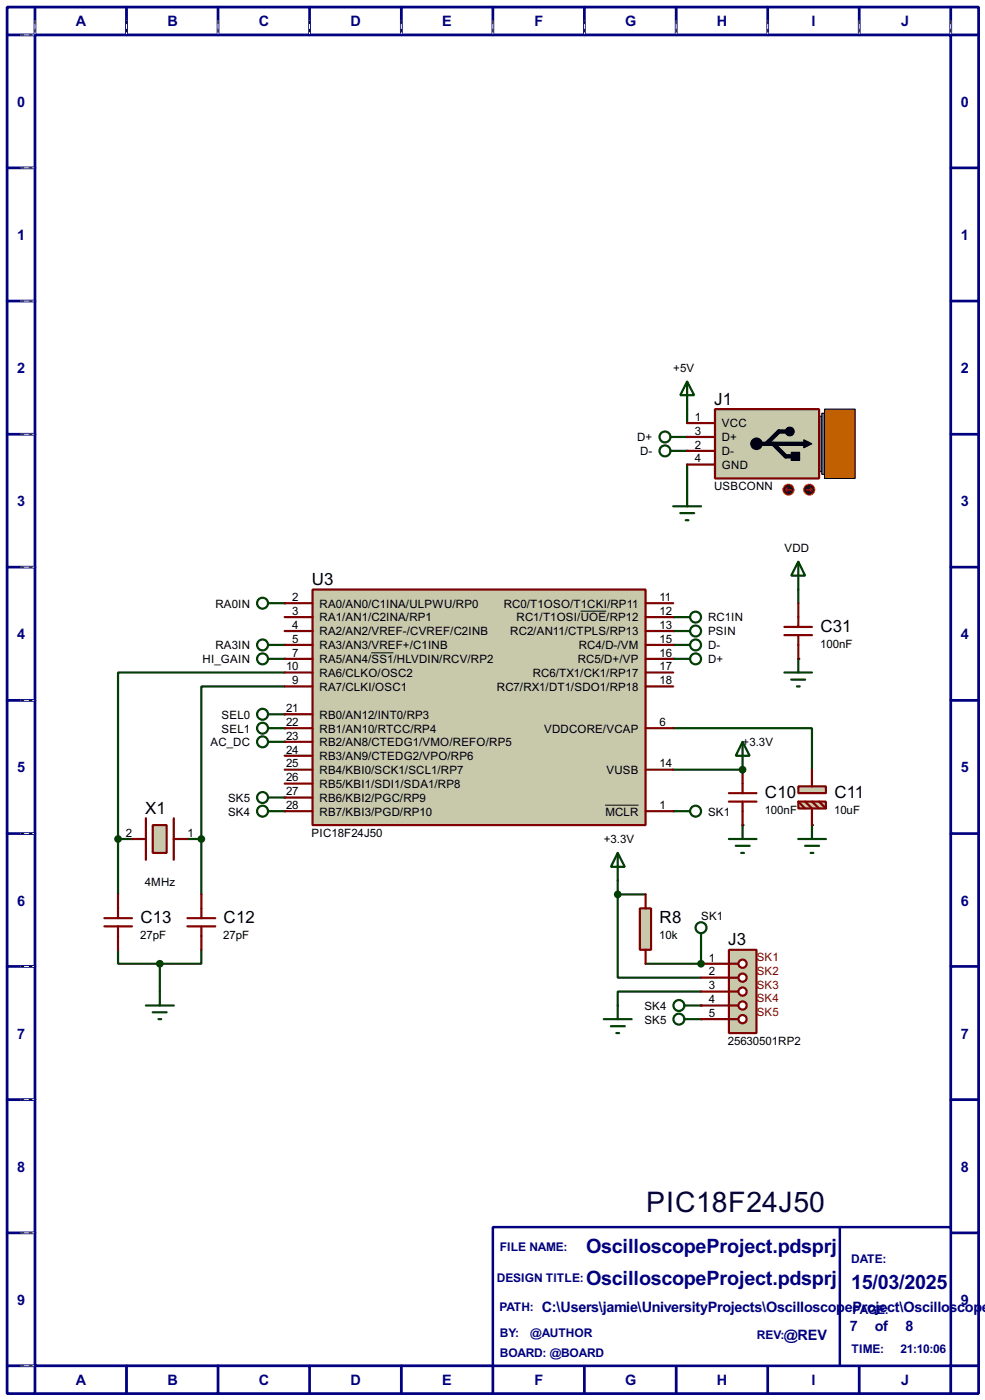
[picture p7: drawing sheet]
<svg xmlns="http://www.w3.org/2000/svg" width="180mm" height="256mm" viewBox="0 0 180 256" stroke-linecap="round" stroke-linejoin="round" font-family="sans-serif">
<g fill="none" stroke="#000080" stroke-width=".5">
<path d="M1.3 1.3h177.8v254h-177.8zM6.4 6.4h167.6v243.8h-167.6zM6.4 1.3v5.1h-5.1M23.2 1.3v5.1M39.9 1.3v5.1M56.7 1.3v5.1M73.5 1.3v5.1M90.2 1.3v5.1M107 1.3v5.1M123.8 1.3v5.1M140.5 1.3v5.1M157.3 1.3v5.1"/>
<path d="M174 1.3v5.1h5.1M1.3 30.8h5.1M174 30.8h5.1M1.3 55.2h5.1M174 55.2h5.1M1.3 79.6h5.1M174 79.6h5.1M1.3 103.9h5.1M174 103.9h5.1M1.3 128.3h5.1M174 128.3h5.1M1.3 152.7h5.1"/>
<path d="M174 152.7h5.1M1.3 177.1h5.1M174 177.1h5.1M1.3 201.5h5.1M174 201.5h5.1M1.3 225.9h5.1M174 225.9h5.1M1.3 250.2h5.1v5.1M23.2 250.2v5.1M39.9 250.2v5.1M56.7 250.2v5.1M73.5 250.2v5.1"/>
<path d="M90.2 250.2v5.1M107 250.2v5.1M123.8 250.2v5.1M140.5 250.2v5.1M157.3 250.2v5.1M179.1 250.2h-5.1v5.1"/>
</g>
<g fill="none" stroke="#fff" stroke-width=".18">
<path d="M3.9 6.4h2.3M6.4 3.9v2.3M23.2 3.9v2.3M39.9 3.9v2.3M56.7 3.9v2.3M73.5 3.9v2.3M90.2 3.9v2.3M107 3.9v2.3M123.8 3.9v2.3M140.5 3.9v2.3M157.3 3.9v2.3M174 3.9v2.3"/>
<path d="M3.9 30.8h2.3M3.9 55.2h2.3M3.9 79.6h2.3M3.9 103.9h2.3M3.9 128.3h2.3M3.9 152.7h2.3M3.9 177.1h2.3M3.9 201.5h2.3M3.9 225.9h2.3M3.9 250.2h2.3"/>
</g>
<g fill="none" stroke="#000" stroke-width=".18" stroke-dasharray=".5 1">
<path d="M3.9 6.4h2.3M6.4 3.9v2.3M23.2 3.9v2.3M39.9 3.9v2.3M56.7 3.9v2.3M73.5 3.9v2.3M90.2 3.9v2.3M107 3.9v2.3M123.8 3.9v2.3M140.5 3.9v2.3M157.3 3.9v2.3M174 3.9v2.3"/>
<path d="M3.9 30.8h2.3M3.9 55.2h2.3M3.9 79.6h2.3M3.9 103.9h2.3M3.9 128.3h2.3M3.9 152.7h2.3M3.9 177.1h2.3M3.9 201.5h2.3M3.9 225.9h2.3M3.9 250.2h2.3"/>
</g>
<path d="M90.2 224.8h83.8v25.4h-83.8z" fill="#fff" stroke="#000080" stroke-width=".45"/>
<path d="M153.7 224.8v25.4" fill="none" stroke="#000080" stroke-width=".45"/>
<g fill="#004000">
<circle cx="135.9" cy="151.2" r=".2"/>
<circle cx="135.9" cy="141" r=".2"/>
</g>
<path d="M34.3 153.7h2.6v10.2" fill="none" stroke="#004000" stroke-width=".4"/>
<circle cx="148.6" cy="151.2" r=".2" fill="#004000"/>
<path d="M146.1 108v2.5M113.1 161.3v2.6h5.1" fill="none" stroke="#004000" stroke-width=".4"/>
<circle cx="146.1" cy="120.7" r=".2" fill="#004000"/>
<path d="M125.8 75v2.5" fill="none" stroke="#004000" stroke-width=".4"/>
<g fill="#004000">
<circle cx="125.8" cy="80.1" r=".2"/>
<circle cx="125.8" cy="82.6" r=".2"/>
</g>
<path d="M125.8 85.1v5.1M113.1 163.9v15.2h15.2M128.3 181.7h-15.2v2.5" fill="none" stroke="#004000" stroke-width=".4"/>
<g fill="#004000">
<circle cx="128.3" cy="184.2" r=".2"/>
<circle cx="128.3" cy="186.7" r=".2"/>
</g>
<path d="M118.2 176.6h10.1" fill="none" stroke="#004000" stroke-width=".4"/>
<circle cx="128.3" cy="176.6" r=".2" fill="#004000"/>
<path d="M123.2 133.4h25.4v7.6M128.3 174v2.6" fill="none" stroke="#004000" stroke-width=".4"/>
<g fill="#004000">
<circle cx="52.1" cy="146.1" r=".2"/>
<circle cx="52.1" cy="148.6" r=".2"/>
</g>
<path d="M123.2 141h12.7" fill="none" stroke="#004000" stroke-width=".4"/>
<g fill="#004000">
<circle cx="123.2" cy="118.2" r=".2"/>
<circle cx="123.2" cy="120.7" r=".2"/>
<circle cx="123.2" cy="113.1" r=".2"/>
<circle cx="123.2" cy="115.6" r=".2"/>
<circle cx="52.1" cy="110.5" r=".2"/>
<circle cx="52.1" cy="118.2" r=".2"/>
<circle cx="123.2" cy="148.6" r=".2"/>
</g>
<path d="M52.1 125.8h-15.2v27.9" fill="none" stroke="#004000" stroke-width=".4"/>
<g fill="#004000">
<circle cx="52.1" cy="130.9" r=".2"/>
<circle cx="52.1" cy="133.4" r=".2"/>
<circle cx="52.1" cy="135.9" r=".2"/>
<circle cx="52.1" cy="120.7" r=".2"/>
</g>
<g fill="none" stroke="#004000" stroke-width=".4">
<path d="M125.8 69.9l1.3 2.5h-2.6zM125.8 69.9v5.1M123.2 92.8h5.1M124.5 94h2.6M125.5 95.3h.5M125.8 90.2v2.6M49.1 110.5h3M49.1 118.2h3M123.2 115.6h3.1M123.2 113.1h3.1M49.1 135.9h3M49.1 120.7h3"/>
<path d="M49.1 133.4h3M49.1 130.9h3M52.1 123.2h-30.5v30.5M135.9 135.9l1.3 2.6h-2.5zM135.9 135.9v5.1M21.6 153.7h2.6M21.6 153.7v10.2M113.1 156.3l1.3 2.5h-2.6zM113.1 156.3v5M133.4 153.7h5.1M134.7 155h2.5M135.7 156.3h.5"/>
<path d="M135.9 151.2v2.5M146.1 153.7h5.1M147.4 155h2.5M148.4 156.3h.5M148.6 151.2v2.5M21.6 174v2.6h7.7M29.3 176.6v5.1M36.9 174v2.6h-7.6"/>
<circle cx="48" cy="118.2" r="1"/>
<circle cx="48" cy="110.5" r="1"/>
<circle cx="127.3" cy="113.1" r="1"/>
<circle cx="127.3" cy="115.6" r="1"/>
<circle cx="48" cy="135.9" r="1"/>
<circle cx="48" cy="133.4" r="1"/>
<circle cx="48" cy="130.9" r="1"/>
<circle cx="48" cy="120.7" r="1"/>
</g>
<path d="M133.4 145.3h5.1M133.4 146.9h5.1M135.9 141v4.3M135.9 146.9v4.3" fill="none" stroke="#800000" stroke-width=".4"/>
<circle cx="135.9" cy="141" r=".5" fill="#004000" stroke="#004000" stroke-width=".4"/>
<path d="M117.1 166.4h2.1v7.6h-2.1z" fill="#c8c8aa" stroke="#800000" stroke-width=".4"/>
<path d="M26.7 149.9v7.6M31.8 149.9v7.6M19.1 168.2h5.1M19.1 169.7h5.1M21.6 163.9v4.3M21.6 169.7v4.3M34.3 168.2h5.1M34.3 169.7h5.1M36.9 163.9v4.3M36.9 169.7v4.3M118.2 163.9v2.5M118.2 174v2.6" fill="none" stroke="#800000" stroke-width=".4"/>
<path d="M110.5 186.7h5.1M111.8 188h2.6M112.8 189.3h.5M113.1 184.2v2.5" fill="none" stroke="#004000" stroke-width=".4"/>
<path d="M28 151.2h2.5v5.1h-2.5z" fill="#c8c8aa" stroke="#800000" stroke-width=".4"/>
<path d="M24.2 153.7h2.5M31.8 153.7h2.5" fill="none" stroke="#800000" stroke-width=".4"/>
<circle cx="36.8" cy="153.7" r=".5" fill="#004000" stroke="#004000" stroke-width=".4"/>
<g fill="#c8c8aa" stroke="#800000" stroke-width=".4">
<path d="M146.1 144.1h5.1v1.2h-5.1z"/>
<path d="M146.1 146.9h5.1v1.2h-5.1z"/>
</g>
<path d="M143.6 114.9h5M143.6 116.4h5M146.1 110.5v4.4M146.1 116.4v4.3M146.1 146.9l1.3 1.2M147.4 146.9l1.2 1.2v3.1M148.6 141v3.1M148.6 146.9l1.3 1.2M149.9 146.9l1.3 1.2" fill="none" stroke="#800000" stroke-width=".4"/>
<circle cx="113" cy="163.9" r=".5" fill="#004000" stroke="#004000" stroke-width=".4"/>
<g fill="none" stroke="#004000" stroke-width=".4">
<path d="M122.7 80.1h3.1M122.7 82.6h3.1M146.1 102.9l1.3 2.6h-2.6zM146.1 102.9v5.1M143.6 123.2h5M144.8 124.5h2.6M145.9 125.8h.5M146.1 120.7v2.5M26.7 184.2h5.1M28 185.5h2.5M29 186.7h.5M29.3 181.7v2.5"/>
<circle cx="121.7" cy="80.1" r="1"/>
<circle cx="121.7" cy="82.6" r="1"/>
</g>
<g fill="#808080" stroke="#000" stroke-width=".2">
<path d="M149.9 76.3h1v10.1h-1z"/>
<path d="M150.4 75.7h.5v11.2h-.5z"/>
</g>
<path d="M150.9 75h5.6v12.7h-5.6z" fill="#c06000" stroke="#000" stroke-width=".2"/>
<path d="M130.9 75h19v12.7h-19z" fill="#c8c8aa" stroke="#800000" stroke-width=".4"/>
<g fill="#000" stroke="#000" stroke-width=".2">
<circle cx="144.5" cy="79.1" r=".8"/>
<circle cx="138.4" cy="81.3" r="1.05"/>
</g>
<path d="M144.3 79.1h-1.7l-2.3 2.2M139.5 81.3h8.4M141.5 81.3l2.3 2.3h1.8" fill="none" stroke="#000" stroke-width=".8"/>
<path d="M144.8 82.9h1.6v1.5h-1.6z" fill="#000" stroke="#000" stroke-width=".18"/>
<path d="M147.1 80.6l1.5 .7-1.5 .8z" fill="#000" stroke="#000" stroke-width=".18"/>
<path d="M125.8 77.5h5.1M125.8 80.1h5.1M125.8 82.6h5.1M125.8 85.1h5.1" fill="none" stroke="#800000" stroke-width=".4"/>
<circle cx="144.3" cy="89.7" r="1" fill="#400000" stroke="#f00" stroke-width=".2"/>
<path d="M143.8 89.7l.3 .3M143.8 89.7h1M144.1 89.5l-.3 .2" fill="none" stroke="#f00" stroke-width=".2"/>
<circle cx="148.1" cy="89.7" r="1" fill="#400000" stroke="#f00" stroke-width=".2"/>
<path d="M147.6 89.7h1M148.4 89.5l.2 .2M148.6 89.7l-.2 .3" fill="none" stroke="#f00" stroke-width=".2"/>
<g fill="none" stroke="#004000" stroke-width=".4">
<path d="M123.2 118.2h3.1M123.2 120.7h3.1M125.3 184.2h3M125.3 186.7h3"/>
<circle cx="127.3" cy="118.2" r="1"/>
<circle cx="127.3" cy="120.7" r="1"/>
<circle cx="124.2" cy="184.2" r="1"/>
<circle cx="124.2" cy="186.7" r="1"/>
</g>
<path d="M133.4 174h5.1v15.3h-5.1z" fill="#c8c8aa" stroke="#800000" stroke-width=".4"/>
<path d="M133.4 176.6h1.8" fill="none" stroke="#800000" stroke-width=".4"/>
<circle cx="135.9" cy="176.6" r=".75" fill="#feffff" stroke="#800000" stroke-width=".4"/>
<path d="M133.4 179.1h1.8" fill="none" stroke="#800000" stroke-width=".4"/>
<circle cx="135.9" cy="179.1" r=".75" fill="#feffff" stroke="#800000" stroke-width=".4"/>
<path d="M133.4 181.7h1.8" fill="none" stroke="#800000" stroke-width=".4"/>
<circle cx="135.9" cy="181.7" r=".75" fill="#feffff" stroke="#800000" stroke-width=".4"/>
<path d="M133.4 184.2h1.8" fill="none" stroke="#800000" stroke-width=".4"/>
<circle cx="135.9" cy="184.2" r=".75" fill="#feffff" stroke="#800000" stroke-width=".4"/>
<path d="M133.4 186.7h1.8" fill="none" stroke="#800000" stroke-width=".4"/>
<circle cx="135.9" cy="186.7" r=".75" fill="#feffff" stroke="#800000" stroke-width=".4"/>
<path d="M128.3 176.6h5.1M128.3 179.1h5.1M128.3 181.7h5.1M128.3 184.2h5.1M128.3 186.7h5.1" fill="none" stroke="#800000" stroke-width=".4"/>
<g fill="none" stroke="#004000" stroke-width=".4">
<path d="M49.1 148.6h3M49.1 146.1h3M123.2 148.6h3.1M128.3 171v3"/>
<circle cx="48" cy="148.6" r="1"/>
<circle cx="48" cy="146.1" r="1"/>
<circle cx="127.3" cy="148.6" r="1"/>
<circle cx="128.3" cy="170" r="1"/>
</g>
<circle cx="128.3" cy="176.6" r=".5" fill="#004000" stroke="#004000" stroke-width=".4"/>
<path d="M57.2 108h61v43.2h-61z" fill="#c8c8aa" stroke="#800000" stroke-width=".4"/>
<g fill="none" stroke="#800000" stroke-width=".4">
<path d="M52.1 110.5h5.1M52.1 118.2h5.1M52.1 113.1h5.1M52.1 115.6h5.1M118.2 110.5h5M118.2 118.2h5M118.2 113.1h5M118.2 115.6h5M52.1 133.4h5.1M52.1 120.7h5.1M52.1 123.2h5.1M52.1 125.8h5.1"/>
<path d="M52.1 130.9h5.1M52.1 135.9h5.1M52.1 138.5h5.1M118.2 133.4h5M118.2 120.7h5M118.2 123.2h5M118.2 125.8h5M52.1 141h5.1M52.1 143.6h5.1M52.1 146.1h5.1M52.1 148.6h5.1M118.2 141h5"/>
<path d="M118.2 148.6h5"/>
</g>
<path d="M68 119.6h4M106.3 112h4.7M110.8 147.5h6.1" fill="none" stroke="#000" stroke-width=".18"/>
<g fill="#004000" stroke="#004000" stroke-width=".4">
<circle cx="21.6" cy="153.7" r=".5"/>
<circle cx="29.2" cy="176.6" r=".5"/>
</g>
<text font-size="5.8" fill="#000040" x="118.2" y="222">PIC18F24J50</text>
<g font-size="4.1" fill="#000080">
<text x="107.3" y="229.5">OscilloscopeProject.pdsprj</text>
<text x="107.3" y="235.4">OscilloscopeProject.pdsprj</text>
<text x="155.8" y="236.1">15/03/2025</text>
</g>
<g font-size="3.5">
<text x="130.7" y="74.1">J1</text>
<text x="57.1" y="107.2">U3</text>
<text x="150.2" y="115.8">C31</text>
<text x="26.6" y="149.1">X1</text>
<text x="140" y="146.3">C10</text>
<text x="152.7" y="146.3">C11</text>
<text x="25.7" y="169.1">C13</text>
<text x="40.9" y="169.1">C12</text>
<text x="120.7" y="169.1">R8</text>
<text x="133.3" y="173.2">J3</text>
</g>
<g font-size="3" fill="#000080">
<text x="13.9" y="4.9">A</text>
<text x="30.6" y="4.9">B</text>
<text x="47.4" y="4.9">C</text>
<text x="64.1" y="4.9">D</text>
<text x="80.9" y="4.9">E</text>
<text x="97.8" y="4.9">F</text>
<text x="114.4" y="4.9">G</text>
<text x="131.2" y="4.9">H</text>
<text x="148.5" y="4.9">I</text>
<text x="164.9" y="4.9">J</text>
<text x="3.2" y="19.5">0</text>
<text x="175.9" y="19.5">0</text>
<text x="3.2" y="44">1</text>
<text x="175.9" y="44">1</text>
<text x="3.2" y="68.4">2</text>
<text x="175.9" y="68.4">2</text>
<text x="3.2" y="92.7">3</text>
<text x="175.9" y="92.7">3</text>
<text x="3.2" y="117.1">4</text>
<text x="175.9" y="117.1">4</text>
<text x="3.2" y="141.5">5</text>
<text x="175.9" y="141.5">5</text>
<text x="3.2" y="165.9">6</text>
<text x="175.9" y="165.9">6</text>
<text x="3.2" y="190.3">7</text>
<text x="175.9" y="190.3">7</text>
<text x="3.2" y="214.7">8</text>
<text x="175.9" y="214.7">8</text>
<text x="3.2" y="239.1">9</text>
<text x="175.9" y="239.1">9</text>
<text x="99.1" y="240.4">C:\Users\jamie\UniversityProjects\OscilloscopeProject\Oscilloscop</text>
<text x="143.5" y="245.5">@REV</text>
<text x="155.6" y="243.9">7</text>
<text x="160.1" y="243.9">of</text>
<text x="165.7" y="243.9">8</text>
<text x="179.7" y="240.4">e</text>
<text x="13.9" y="253.8">A</text>
<text x="30.6" y="253.8">B</text>
<text x="47.4" y="253.8">C</text>
<text x="64.1" y="253.8">D</text>
<text x="80.9" y="253.8">E</text>
<text x="97.8" y="253.8">F</text>
<text x="114.4" y="253.8">G</text>
<text x="131.2" y="253.8">H</text>
<text x="148.5" y="253.8">I</text>
<text x="164.9" y="253.8">J</text>
</g>
<g font-size="2.5" fill="#000080">
<text x="91.5" y="229.3">FILE NAME:</text>
<text x="155.8" y="231.3">DATE:</text>
<text x="90.9" y="234.9">DESIGN TITLE:</text>
<text x="91.4" y="240.2">PATH:</text>
<text x="91.5" y="245">BY:</text>
<text x="97.1" y="245">@AUTHOR</text>
<text x="138.5" y="245.3">REV:</text>
<text x="156" y="240.7">PAGE:</text>
<text x="91.5" y="248.7">BOARD: @BOARD</text>
<text x="155.8" y="247.8">TIME:</text>
<text x="164.8" y="247.8">21:10:06</text>
</g>
<g font-size="2.4">
<text x="123.2" y="68.1">+5V</text>
<text x="127.2" y="77.1">1</text>
<text x="116.6" y="80.8">D+</text>
<text x="117.2" y="83.4">D-</text>
<text x="127.2" y="79.7">3</text>
<text x="127.2" y="82.2">2</text>
<text x="132.1" y="78.3">VCC</text>
<text x="132.1" y="80.8">D+</text>
<text x="132.1" y="83.4">D-</text>
<text x="127.2" y="84.7">4</text>
<text x="130.7" y="89.9">USBCONN</text>
<text x="132.1" y="85.9">GND</text>
<text x="143.6" y="101.2">VDD</text>
<text x="39.4" y="111.3">RA0IN</text>
<text x="53.5" y="110.1">2</text>
<text x="53.5" y="112.7">3</text>
<text x="58.5" y="111.3">RA0/AN0/C1INA/ULPWU/RP0</text>
<text x="58.5" y="113.9">RA1/AN1/C2INA/RP1</text>
<text x="92.2" y="111.3">RC0/T1OSO/T1CKI/RP11</text>
<text x="94.5" y="113.9">RC1/T1OSI/UOE/RP12</text>
<text x="120.7" y="110.1">11</text>
<text x="120.7" y="112.7">12</text>
<text x="129.6" y="113.9">RC1IN</text>
<text x="39.4" y="119">RA3IN</text>
<text x="53.5" y="117.8">5</text>
<text x="53.5" y="115.2">4</text>
<text x="58.5" y="119">RA3/AN3/VREF+/C1INB</text>
<text x="58.5" y="116.4">RA2/AN2/VREF-/CVREF/C2INB</text>
<text x="93.4" y="116.4">RC2/AN11/CTPLS/RP13</text>
<text x="105.9" y="119">RC4/D-/VM</text>
<text x="120.7" y="117.8">15</text>
<text x="120.7" y="115.2">13</text>
<text x="129.6" y="116.4">PSIN</text>
<text x="129.6" y="119">D-</text>
<text x="150.1" y="118.7">100nF</text>
<text x="37.1" y="121.5">HI_GAIN</text>
<text x="52.4" y="122.8">10</text>
<text x="53.5" y="125.4">9</text>
<text x="53.5" y="120.3">7</text>
<text x="58.5" y="124">RA6/CLKO/OSC2</text>
<text x="58.5" y="121.5">RA5/AN4/SS1/HLVDIN/RCV/RP2</text>
<text x="97.5" y="124">RC6/TX1/CK1/RP17</text>
<text x="105.7" y="121.5">RC5/D+/VP</text>
<text x="120.7" y="120.3">16</text>
<text x="120.7" y="122.8">17</text>
<text x="120.7" y="125.4">18</text>
<text x="129.6" y="121.5">D+</text>
<text x="40.5" y="131.7">SEL0</text>
<text x="52.4" y="130.5">21</text>
<text x="58.5" y="126.6">RA7/CLKI/OSC1</text>
<text x="58.5" y="131.7">RB0/AN12/INT0/RP3</text>
<text x="90.9" y="126.6">RC7/RX1/DT1/SDO1/RP18</text>
<text x="38.5" y="136.7">AC_DC</text>
<text x="40.5" y="134.2">SEL1</text>
<text x="52.4" y="133">22</text>
<text x="52.4" y="135.5">23</text>
<text x="58.5" y="134.2">RB1/AN10/RTCC/RP4</text>
<text x="58.5" y="136.7">RB2/AN8/CTEDG1/VMO/REFO/RP5</text>
<text x="99.6" y="134.2">VDDCORE/VCAP</text>
<text x="120.7" y="133">6</text>
<text x="135.9" y="136.7">+3.3V</text>
<text x="52.4" y="140.6">25</text>
<text x="52.4" y="143.2">26</text>
<text x="52.4" y="138.1">24</text>
<text x="58.5" y="141.8">RB4/KBI0/SCK1/SCL1/RP7</text>
<text x="58.5" y="139.3">RB3/AN9/CTEDG2/VPO/RP6</text>
<text x="111" y="141.8">VUSB</text>
<text x="120.7" y="140.6">14</text>
<text x="41.7" y="146.9">SK5</text>
<text x="41.7" y="149.4">SK4</text>
<text x="52.4" y="145.7">27</text>
<text x="52.4" y="148.2">28</text>
<text x="58.5" y="144.4">RB5/KBI1/SDI1/SDA1/RP8</text>
<text x="58.5" y="146.9">RB6/KBI2/PGC/RP9</text>
<text x="58.5" y="149.4">RB7/KBI3/PGD/RP10</text>
<text x="110.8" y="149.4">MCLR</text>
<text x="120.7" y="148.2">1</text>
<text x="129.6" y="149.4">SK1</text>
<text x="140" y="149.2">100nF</text>
<text x="152.7" y="149.2">10uF</text>
<text x="23" y="153.3">2</text>
<text x="34.3" y="153.3">1</text>
<text x="57" y="153.4">PIC18F24J50</text>
<text x="110.5" y="154.5">+3.3V</text>
<text x="26.5" y="162.3">4MHz</text>
<text x="25.7" y="172">27pF</text>
<text x="40.9" y="172">27pF</text>
<text x="120.7" y="172">10k</text>
<text x="128.3" y="168.5">SK1</text>
<text x="129.7" y="176.2">1</text>
<text x="129.7" y="178.7">2</text>
<text x="117.9" y="185">SK4</text>
<text x="129.7" y="181.3">3</text>
<text x="129.7" y="183.8">4</text>
<text x="117.9" y="187.5">SK5</text>
<text x="129.7" y="186.3">5</text>
<text x="133.2" y="191.5">25630501RP2</text>
</g>
<g font-size="2.4" fill="#800000">
<text x="138.5" y="176">SK1</text>
<text x="138.5" y="178.6">SK2</text>
<text x="138.5" y="181.1">SK3</text>
<text x="138.5" y="183.7">SK4</text>
<text x="138.5" y="186.2">SK5</text>
</g>
</svg>
